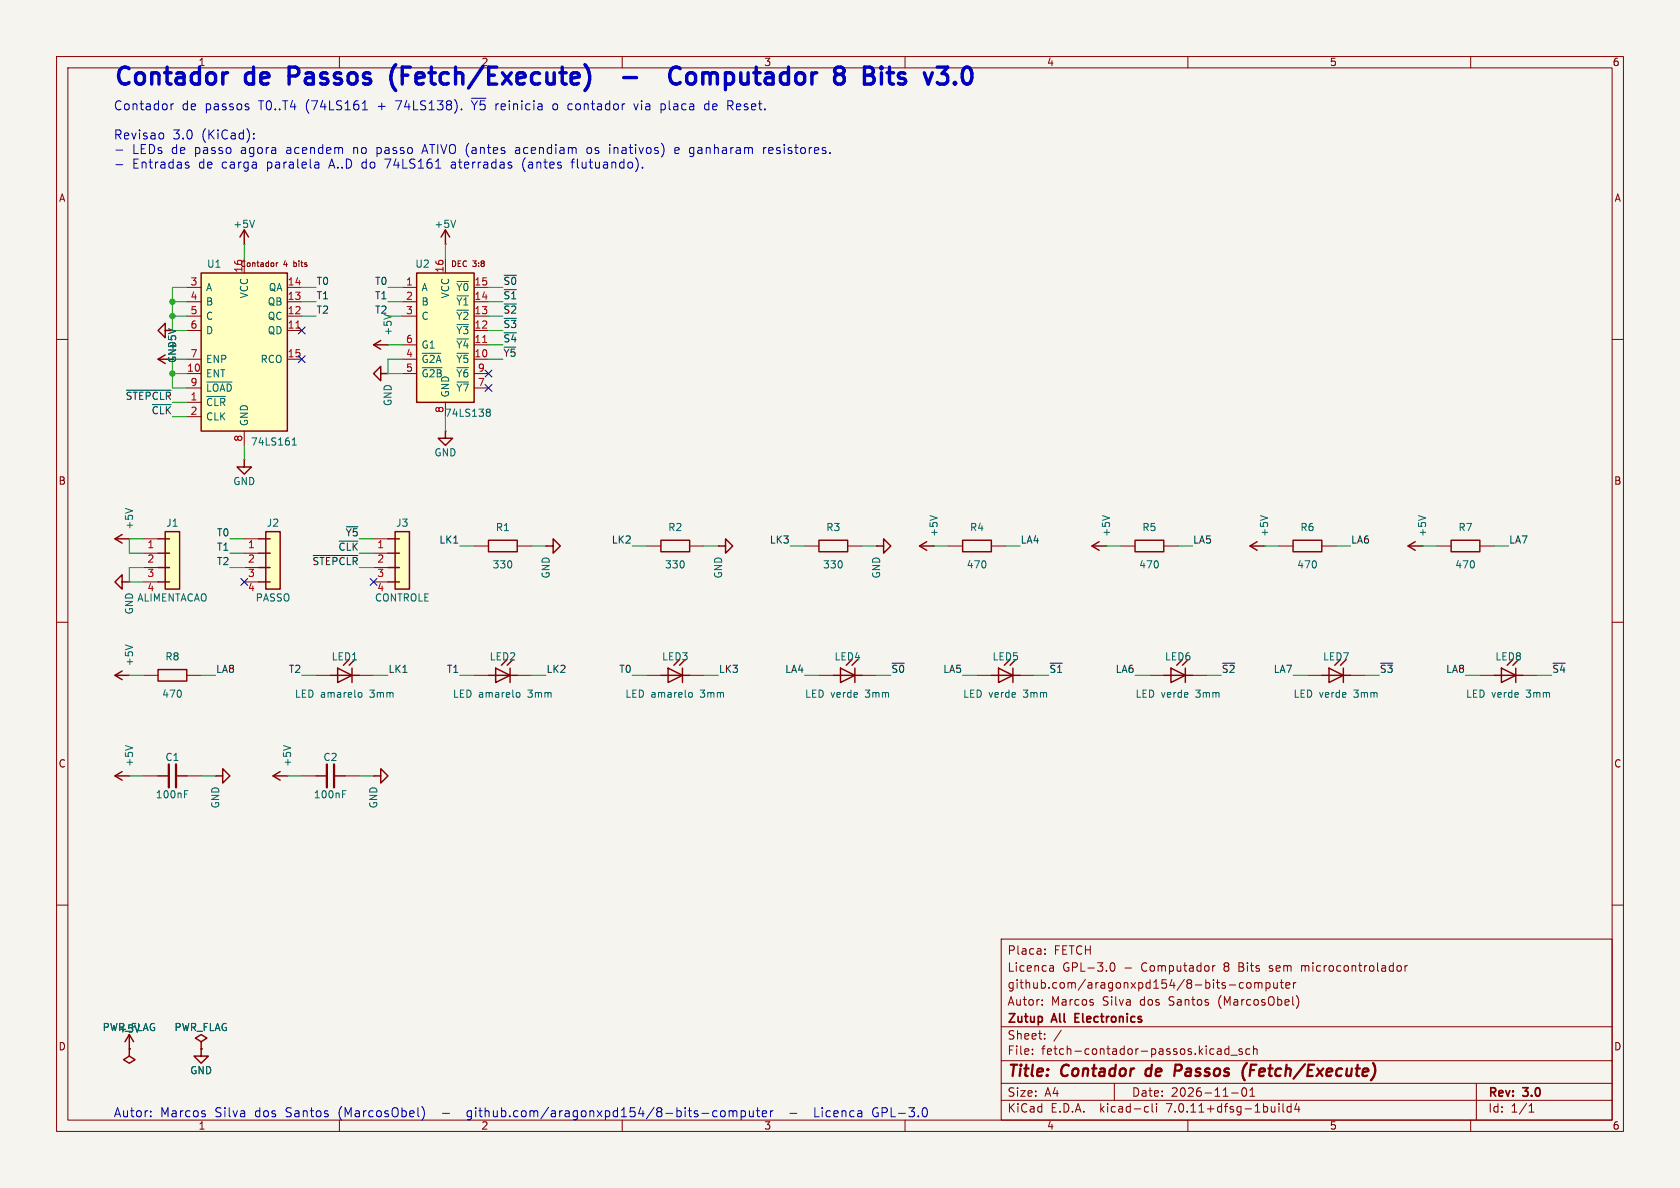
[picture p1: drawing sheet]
<svg xmlns="http://www.w3.org/2000/svg" width="297mm" height="210mm" viewBox="0 0 297 210" stroke-linecap="round" stroke-linejoin="round" font-family="sans-serif">
<path d="M0 0h297v210h-297z" fill="#f5f4ef" stroke="#f5f4ef" stroke-width=".18"/>
<g fill="none" stroke="#840000" stroke-width=".18">
<path d="M10 10h277v190h-277zM12 12h273v186h-273zM60 10v2M110 10v2M160 10v2M210 10v2M260 10v2M10 60h2M33 50.8h2.6M33 58.4h2.6M33 55.9h2.6M33 53.3h2.6"/>
<path d="M43.2 43.2h.1M43.2 45.7v2.6M48.8 46.4v.7M49.1 46.4l-.3 .2M50.8 50.8h2.5M50.8 58.4h2.5M50.8 55.9h2.5M50.8 53.3h2.5M71.1 50.8h2.6M71.1 55.9h2.6M71.1 53.3h2.6M78.7 43.2h.1"/>
<path d="M78.7 45.7v2.6M83.8 50.8h2.6M83.8 58.4h2.6M83.8 55.9h2.6M83.8 53.3h2.6M285 60h2M33 63.5h2.6M33 66h2.6M33 68.6h2.6M33 71.1h2.6M33 73.7h2.6M43.2 76.2v2.5"/>
<path d="M50.8 63.5h2.5M68.6 66h.1M68.6 61h.1M71.1 63.5h2.6M71.1 61h2.6M71.1 66h2.6M78.7 76.2h.1M78.7 71.1v2.6M83.8 63.5h2.6M83.8 61h2.6M83.8 66h2.6M83.8 68.6h2.6"/>
<path d="M22.9 95.3h.1M25.4 95.3h2.5M25.4 97.8h2.5M43.2 81.3h.1M43.2 95.3h2.5M43.2 97.8h2.5M66 95.3h2.6M66 97.8h2.6M83.8 96.5h2.6M91.4 96.5h2.6M96.5 96.5h.1M114.3 96.5h2.5"/>
<path d="M121.9 96.5h2.6M127 96.5h.1M142.2 96.5h2.6M149.9 96.5h2.5M154.9 96.5h.1M165.1 96.5h.1M167.6 96.5h2.6M175.3 96.5h2.5M195.6 96.5h.1M198.1 96.5h2.6M205.7 96.5h2.6M223.5 96.5h.1"/>
<path d="M226.1 96.5h2.5M233.7 96.5h2.5M251.5 96.5h.1M254 96.5h2.5M261.6 96.5h2.6M10 110h2M22.9 119.4h.1M22.9 102.9h.1M25.4 119.4h2.5M25.4 100.3h2.5M25.4 102.9h2.5M33 119.4h2.6"/>
<path d="M43.2 100.3h2.5M43.2 102.9h2.5M55.9 119.4h2.5M63.5 119.4h2.5M66 100.3h2.6M66 102.9h2.6M83.8 119.4h2.6M91.4 119.4h2.6M114.3 119.4h2.5M121.9 119.4h2.6M144.8 119.4h2.5M152.4 119.4h2.5"/>
<path d="M172.7 119.4h2.6M180.3 119.4h2.6M203.2 119.4h2.5M210.8 119.4h2.6M231.1 119.4h2.6M238.8 119.4h2.5M261.6 119.4h2.6M269.2 119.4h2.6M285 110h2M22.9 137.2h.1M25.4 137.2h2.5M33 137.2h2.6"/>
<path d="M38.1 137.2h.1M50.8 137.2h.1M53.3 137.2h2.6M61 137.2h2.5M66 137.2h.1M10 160h2M285 160h2M177 166h108v32h-108zM184.2 177.6v.1M184.2 176.8v.1M184.7 168.6v.1M184.7 167.8v.1"/>
<path d="M185.7 170.7h.3l.2 .2v.8M186.2 171.6l-.5 .1M186.2 171.1h-.5M193.2 177.3v.3M196.4 170.3l.2-.1a.81 .81 0 0 1 .6 .6 .81 .81 0 0 1-.3 .8l-.2 .1a.81 .81 0 0 1-.3-1.4zM214.4 170.7v1M214.8 170.7l-.3 .1-.1 .2M217.3 174.1h1.2M219.8 173.8l-.4-.1-.3 .3v.4l.1 .2h.6M220.5 173.8l.2-.1 .4 .1 .1 .6-.2 .2-.3 .1-.2-.1zM221.8 173.8l.4-.1 .3 .2M221.8 173.7v1"/>
<path d="M222.5 173.9l.2-.2 .3 .1 .1 .9M222.5 173.9v.8M223.8 173.8l.4-.1 .3 .3v.4l-.1 .2h-.6M223.8 173.7v1.5M225.2 173.7v.9l.4 .1 .2-.1M225.8 173.7v1M226.3 173.7h.6M226.5 173.2v1.3l.4 .2M227.3 174.2l.7-.1v-.3l-.5-.1-.2 .2 .1 .7h.6M228.7 173.7v1M229.1 173.7l-.3 .1-.1 .2M229.2 176a1.72 1.72 0 0 1 0 2.3"/>
<path d="M230.1 170.7v1M230.2 170.8h-.1M247 171l.2-.3 .4 .1 .1 .2v.4l-.1 .2-.4 .1-.2-.3M248.4 170.7v1M248.8 170.7l-.3 .1-.1 .2M22.9 185.4h.1M35.6 185.4h.1M60 198v2M110 198v2M160 198v2M177 194.5h108M177 191.5h108"/>
<path d="M177 187.5h108M177 181.5h108M182.5 186.3v.1M182.5 185.5v.1M184.7 183.6v.1M184.7 182.8v.1M187.6 182.1l-1.3 2M197 191.5v3M202.6 195.6l.4 .1M203 196.5l-.4 .1M203.7 195.1v1.3l.2 .2M204.5 195.1v.1"/>
<path d="M204.5 195.6v1M210 198v2M215.2 186.2l.2 .2 .5-.1M215.2 185.5h.6l.1 .9M215.9 185.8h-.5l-.2 .2M217.2 185.5l-.4-.1-.3 .3v.4l.2 .2h.5M217.2 184.9v1.5M217.6 186.5h1.1M217.7 193.2h1.2M219.6 185.5l-.4-.1-.2 .2 .1 .2 .5 .2v.3h-.6M219.7 192.4l.2-.1a.81 .81 0 0 1 .6 .6 .81 .81 0 0 1-.3 .8l-.2 .1a.81 .81 0 0 1-.3-1.4zM221 185.5l-.5-.1-.3 .3v.4l.2 .2h.6"/>
<path d="M221 193.8h.8M221 192.7l.4-.4v1.5M221.6 185.5l.2-.1 .4 .1v.9M221.6 184.9v1.5M226.1 195.1v.1M226.1 195.6v1M226.8 195.1v1.3l.2 .2M228.2 195.7l-.4-.1-.3 .3v.4l.2 .2h.5M228.2 195.1v1.5M229.2 195l-.3 1.1h.9M229.6 195.6v1M260 198v2"/>
<path d="M261 191.5v6.5M270.3 196.6h.9M270.3 195.5l.4-.4v1.5"/>
</g>
<path d="M29.8 135.1v4.1M31.1 135.1v4.1M57.8 135.1v4.1M59.1 135.1v4.1M202.7 189.1l-.2 .7 .3 .4M208.6 188.2h-.8l-.2 2M208.7 189.2l-1 .1M220.4 187.9l-.4 .6M221.1 189.2h.6M222.1 188.2h-.9l-.3 2" fill="none" stroke="#840000" stroke-width=".4"/>
<path d="M190.1 179.9h.5M190.8 179.2h-.7v1.5h.7" fill="none" stroke="#840000" stroke-width=".3"/>
<g fill="none" stroke="#840000" stroke-width=".25">
<path d="M29.2 58.4v-1.2l-1.3 1.2 1.3 1.3v-1.3h1.3M35.6 48.3h15.2v27.9h-15.2zM42.4 41.9l.8-1.3 .7 1.3M43.2 40.6v2.6M73.7 48.3h10.1v22.8h-10.1zM78 41.9l.7-1.3 .8 1.3M78.7 40.6v2.6M27.9 63.5h2.6M29.2 62.7l-1.3 .8 1.3 .8M66 61h2.6M67.3 66v-1.2l-1.3 1.2 1.3 1.3v-1.3h1.3M67.3 60.2l-1.3 .8 1.3 .7"/>
<path d="M78.7 76.2v1.3h1.3l-1.3 1.2-1.2-1.2h1.2M20.3 95.3h2.6M21.6 94.5l-1.3 .8 1.3 .7M27.9 97.8h2.1M27.9 95.3h2.1M29.2 94h2.5v10.1h-2.5zM43.2 81.3v1.3h1.2l-1.2 1.2-1.3-1.2h1.3M45.7 97.8h2.1M45.7 95.3h2.1M47 94h2.5v10.1h-2.5zM68.6 97.8h2M68.6 95.3h2"/>
<path d="M69.8 94h2.6v10.1h-2.6zM86.4 95.5h5v2h-5zM96.5 96.5h1.3v-1.2l1.3 1.2-1.3 1.3v-1.3M116.8 95.5h5.1v2h-5.1zM127 96.5h1.3v-1.2l1.2 1.2-1.2 1.3v-1.3M144.8 95.5h5.1v2h-5.1zM154.9 96.5h1.3v-1.2l1.3 1.2-1.3 1.3v-1.3M162.6 96.5h2.5M163.8 95.8l-1.2 .7 1.2 .8M170.2 95.5h5.1v2h-5.1zM193 96.5h2.6M194.3 95.8l-1.3 .7 1.3 .8"/>
<path d="M200.7 95.5h5v2h-5zM221 96.5h2.5M222.2 95.8l-1.2 .7 1.2 .8M228.6 95.5h5.1v2h-5.1zM248.9 96.5h2.6M250.2 95.8l-1.3 .7 1.3 .8M256.5 95.5h5.1v2h-5.1zM20.3 119.4h2.6M21.6 118.6l-1.3 .8 1.3 .7M21.6 102.9v-1.3l-1.3 1.3 1.3 1.2v-1.2h1.3M27.9 118.4h5.1v2h-5.1zM27.9 102.9h2.1"/>
<path d="M27.9 100.3h2.1M45.7 102.9h2.1M45.7 100.3h2.1M58.4 119.4h5.1M59.7 118.1l2.5 1.3-2.5 1.3zM61.7 116.6l-1 1M62.2 118.1v2.6M62.7 116.6l-1 1M68.6 102.9h2M68.6 100.3h2M86.4 119.4h5M87.6 118.1l2.6 1.3-2.6 1.3z"/>
<path d="M89.7 116.6l-1.1 1M90.2 118.1v2.6M90.7 116.6l-1 1M116.8 119.4h5.1M118.1 118.1l2.5 1.3-2.5 1.3zM120.1 116.6l-1 1M120.6 118.1v2.6M121.2 116.6l-1.1 1M147.3 119.4h5.1M148.6 118.1l2.5 1.3-2.5 1.3zM150.6 116.6l-1 1M151.1 118.1v2.6"/>
<path d="M151.6 116.6l-1 1M175.3 119.4h5M176.5 118.1l2.6 1.3-2.6 1.3zM178.6 116.6l-1.1 1M179.1 118.1v2.6M179.6 116.6l-1 1M205.7 119.4h5.1M207 118.1l2.5 1.3-2.5 1.3zM209 116.6l-1 1M209.5 118.1v2.6M210.1 116.6l-1.1 1M233.7 119.4h5.1"/>
<path d="M234.9 118.1l2.6 1.3-2.6 1.3zM237 116.6l-1 1M237.5 118.1v2.6M238 116.6l-1 1M264.2 119.4h5M265.4 118.1l2.6 1.3-2.6 1.3zM267.5 116.6l-1.1 1M268 118.1v2.6M268.5 116.6l-1 1M20.3 137.2h2.6M21.6 136.4l-1.3 .8 1.3 .7M27.9 137.2h1.9"/>
<path d="M31.1 137.2h1.9M38.1 137.2h1.3v-1.3l1.2 1.3-1.2 1.2v-1.2M48.3 137.2h2.5M49.5 136.4l-1.2 .8 1.2 .7M55.9 137.2h1.9M59.1 137.2h1.9M66 137.2h1.3v-1.3l1.3 1.3-1.3 1.2v-1.2M22.1 184.2l.8-1.3 .7 1.3M22.9 182.9v3.8l1 .6-1 .7-1.1-.7 1.1-.6M35.6 184.2l1-.7-1-.6-1.1 .6 1.1 .7v2.5h1.2l-1.2 1.3-1.3-1.3h1.3"/>
</g>
<g fill="none" stroke="#006464" stroke-width=".18">
<path d="M45 38.9l-.4 1.3M80.6 38.9l-.5 1.3M29.8 58.1l1.3 .5M67.9 55.6l1.3 .4M80.8 49.8h2M36.5 70.1h3.4M36.5 67.5h4.5M51.7 78.7h.7M51.7 77.8l.3-.4v1.3M74.6 62.5h3.4M74.6 65h3.5M86.1 72.8l.1 .1"/>
<path d="M86.1 72.4l.3-.1 .2 .2 .1 .1-.3 .3M86.2 72.9h.2M86.2 72.9h-.1M86.4 72.9l.3 .2-.1 .4-.2 .1-.3-.1M22.2 89.9l1.2 .4M164.4 91.1l1.3 .5M194.9 91.1l1.3 .5M222.8 91.1l1.3 .5M250.8 91.1l1.2 .5M22.2 114l1.2 .4M22.2 131.8l1.2 .4M32.6 139.8h.6"/>
<path d="M50.1 131.8l1.3 .4M60.6 139.8h.6M63.6 122.4l.3 .1 .1 .2-.1 .4-.3 .2M91.5 122.4l.3 .1 .1 .2v.4l-.4 .2M122 122.4l.3 .1 .1 .2-.1 .4-.3 .2M32.6 140.4h.5M60.6 140.4h.4"/>
</g>
<g fill="#ffffc2" stroke="#ffffc2" stroke-width=".18">
<path d="M69.8 94h2.6v10.1h-2.6z"/>
<path d="M73.7 48.3h10.1v22.8h-10.1z"/>
<path d="M47 94h2.5v10.1h-2.5z"/>
<path d="M29.2 94h2.5v10.1h-2.5z"/>
<path d="M35.6 48.3h15.2v27.9h-15.2z"/>
</g>
<path d="M52.3 58h.7M85.3 60.5h.8" fill="none" stroke="#a90000" stroke-width=".18"/>
<path d="M22.3 69h8M26.9 71.5h3.4M55.4 98.2h7.9M60 95.7h3.3" fill="none" stroke="#0f0f0f" stroke-width=".18"/>
<g fill="none" stroke="#0000c2" stroke-width=".18">
<path d="M30.2 18.4v1M30.7 18.4h-.3l-.2 .3M64.1 19.4h.9M64.4 18l-.2 .2M64.5 17.8v1.6M81.6 19.3v.1M97.7 18.7v.4l.2 .2M100.5 19.3l.2 .1M112.1 18.4l.3 1 .4-1M116.9 18.4h.6M116.9 19.3h.6M116.9 18.4v1.6"/>
<path d="M124.6 18.7v.4l.1 .2h.6M129.1 18.7l.5 .7M20.5 26.5h1.2M20.5 29.1h1.2M28.6 23.5l.3 .3v.5l-.3 .3M32.8 29.1l.4 .1 .2 .2v.2l-.5 .1M32.8 28.7h.6M44.9 24.4v.2M44.9 23.6v.1M55.8 28.7h.5l.1 1M56.4 29l-.6 .1M56.4 29.6l-.6 .1"/>
<path d="M75.1 25.5l-.5 1.6M77 29.7h.9M91.6 26.1l-.4 .1M91.7 26.5h-.4a.31 .31 0 0 0-.2 .3 .31 .31 0 0 0 .2 .3h.4M92.6 28.4l-.2 .6 .2 .9M100.9 28.7h.6M101.2 28.2v1.5M104.3 26.1l-.4 .1-.1 .2v.6l.5 .1M107.8 25.5l-.1 .1M107.8 25.5l.1 .1M107.8 25.5v.2M113.6 29.6v.1"/>
<path d="M120.1 26.3l-.3-.2h-.3l-.2 .2 .1 .8h.6M120.1 26.5l-.8 .1M135 26.1v1M135.5 26.1l-.4 .1-.1 .2M136 26.2v.9M136.7 26.5l-.8 .1M26.7 197.3v.1M26.7 196.4v.2M36.3 197v.3M74.6 195.6a1.83 1.83 0 0 1 0 2.4M82.7 197.9l.1 .1M82.7 196.4l-.1 .3v.4l.1 .2"/>
<path d="M126 197.1l.3 .3 .5-.1M126.8 196.4h-.5l-.3 .3M127.5 196.4h.4l.3 .3v.4l-.3 .3-.4-.1-.1-.2v-.4zM128.9 196.5l.5-.1 .2 .2M128.9 196.4v1M129.6 196.6l.2-.2h.4l.1 1M129.6 196.6v.8M131 196.4h.5l.3 .3v.4l-.2 .2h-.6M131 196.4v1.6M132.5 196.4l.1 .9 .3 .1 .3-.1M133.2 196.4v1M133.7 196.4h.6"/>
<path d="M133.9 195.8v1.4l.1 .1 .3 .1M134.8 196.9l.7-.2v-.3h-.5l-.2 .2v.7h.7M136.2 196.4v1M136.7 196.4h-.3l-.2 .3M139.6 196.8h1.3M144.1 195.8v1.6h.7M155 196.7h.3M155.2 195.9a.79 .79 0 0 0-1 .6 .79 .79 0 0 0 .6 .9l.4-.1"/>
</g>
<g fill="none" stroke="#0000c2" stroke-width=".6">
<path d="M22.8 12.1a1.03 1.03 0 0 0-1.5 .2M29.5 11.9v2.5M35.3 11.9v3M40.3 12.9l-.6 .1M44.8 11.9v3M51.1 13.4h1.2M52.7 12.1l-.4-.2h-1.2v3M70 11.4a3.4 3.4 0 0 0 0 4.6M72.5 11.9h-1.4v3M76.3 11.9v2.5M80.5 11.9v3M85.4 11.7l-2.6 3.9"/>
<path d="M87.8 11.9h-1.4v3M99.4 11.9v2.5M103.4 11.4a3.5 3.5 0 0 1 .6 3.7M110.3 13.7h2.2M120.3 12.1a1.12 1.12 0 0 0-1.3-.1 1.12 1.12 0 0 0-.6 1.1 1.27 1.27 0 0 0 .3 1.4 1.27 1.27 0 0 0 1.4 .2l.2-.1M121.5 13.1a.81 .81 0 0 1 .8-.3 .81 .81 0 0 1 .7 .6v.9a.81 .81 0 0 1-.8 .6 .81 .81 0 0 1-.8-.6v-.9zM124.3 12.9v2M124.7 12.9l-.4 .2M133.7 11.9v2.5M139.4 11.9v3M147.7 12.1l.4-.2h.6l.4 .2M152.8 11.9h1a.73 .73 0 0 1 .6 .7 .73 .73 0 0 1-.6 .7 .8 .8 0 0 1 .8 .7 .8 .8 0 0 1-.6 .9h-1.2z"/>
<path d="M152.8 13.3h1M155.8 11.9l-.1 .1 .1 .1M155.8 11.9l.2 .1-.2 .1M155.8 11.9v.2M157.3 11.9v2.5M159.7 13.9l.3 .1 .1 .3-.1 .4-.3 .2M159.7 12.9l.3 .1M165.7 11.9h1.8l-1 1.1M170.4 12.1a.69 .69 0 0 1 1.1 0M171.7 12.4l.1 .6-.1 1.3"/>
</g>
<g fill="none" stroke="#009600" stroke-width=".18">
<path d="M30.5 53.3h2.5M30.5 55.9h2.5M33 50.8h-2.5v7.6h2.5M43.2 43.2v2.5M53.3 50.8h2.6M53.3 53.3h2.6M53.3 55.9h2.6M68.6 50.8h2.5M68.6 53.3h2.5M68.6 55.9h2.5M78.7 43.2v2.5M86.4 50.8h2.5"/>
<path d="M86.4 53.3h2.5M86.4 55.9h2.5M86.4 58.4h2.5M30.5 66h2.5M33 63.5h-2.5v5.1h2.5M43.2 78.7v2.6M68.6 61h2.5M71.1 63.5h-2.5v2.5h2.5M78.7 73.7v2.5M86.4 63.5h2.5M86.4 61h2.5M25.4 95.3h-2.5v2.5h2.5"/>
<path d="M40.6 95.3h2.6M40.6 97.8h2.6M63.5 95.3h2.5M81.3 96.5h2.5M94 96.5h2.5M111.8 96.5h2.5M124.5 96.5h2.5M139.7 96.5h2.5M152.4 96.5h2.5M165.1 96.5h2.5M177.8 96.5h2.5M195.6 96.5h2.5"/>
<path d="M208.3 96.5h2.5M223.5 96.5h2.6M236.2 96.5h2.6M251.5 96.5h2.5M264.2 96.5h2.5M22.9 119.4h2.5M25.4 100.3h-2.5v2.6h2.5M35.6 119.4h2.5M40.6 100.3h2.6M53.3 119.4h2.6M66 119.4h2.6M81.3 119.4h2.5"/>
<path d="M94 119.4h2.5M111.8 119.4h2.5M124.5 119.4h2.5M142.2 119.4h2.6M154.9 119.4h2.6M170.2 119.4h2.5M182.9 119.4h2.5M200.7 119.4h2.5M213.4 119.4h2.5M228.6 119.4h2.5M241.3 119.4h2.5M259.1 119.4h2.5"/>
<path d="M271.8 119.4h2.5M22.9 137.2h2.5M35.6 137.2h2.5M50.8 137.2h2.5M63.5 137.2h2.5"/>
</g>
<path d="M52.7 57.8l1.2 1.2M53.9 57.8l-1.2 1.2M52.7 62.9l1.2 1.2M53.9 62.9l-1.2 1.2M85.8 68l1.2 1.2M85.8 65.4l1.2 1.2M87 68l-1.2 1.2M87 65.4l-1.2 1.2M42.6 102.3l1.2 1.2M43.8 102.3l-1.2 1.2M65.4 102.3l1.2 1.2M66.6 102.3l-1.2 1.2" fill="none" stroke="#000084" stroke-width=".18"/>
<g fill="#009600" stroke="#009600" stroke-width=".18">
<circle cx="30.5" cy="53.3" r=".46"/>
<circle cx="30.5" cy="55.9" r=".46"/>
<circle cx="30.5" cy="66" r=".46"/>
</g>
<g font-size="4.2" fill="#0000c2">
<text x="20" y="16.5">Contador</text>
<text x="43.6" y="16.5">de</text>
<text x="52.4" y="16.5">Passos</text>
<text x="71.6" y="16.5">(Fetch/Execute)</text>
<text x="125.8" y="16.5">Computador</text>
<text x="156.2" y="16.5">8</text>
<text x="162.5" y="16.5">Bits</text>
</g>
<g font-size="2.8" fill="#840000">
<text x="178" y="190.9">Title:</text>
<text x="187.7" y="190.9">Contador</text>
<text x="203.4" y="190.9">de</text>
<text x="209.3" y="190.9">Passos</text>
<text x="222.1" y="190.9">(Fetch/Execute)</text>
</g>
<g font-size="2.2" fill="#0000c2">
<text x="20" y="19.8">Contador</text>
<text x="32.1" y="19.8">de</text>
<text x="36.3" y="19.8">passos</text>
<text x="45.9" y="19.8">T0..T4</text>
<text x="54.2" y="19.8">(74LS161</text>
<text x="67.1" y="19.8">+</text>
<text x="70.4" y="19.8">74LS138).</text>
<text x="84" y="19.8">~{Y5}</text>
<text x="88.3" y="19.8">reinicia</text>
<text x="98.6" y="19.8">o</text>
<text x="101.4" y="19.8">contador</text>
<text x="113.2" y="19.8">via</text>
<text x="118" y="19.8">placa</text>
<text x="125.9" y="19.8">de</text>
<text x="130.1" y="19.8">Reset.</text>
<text x="20" y="25">Revisao</text>
<text x="23.3" y="27.5">LEDs de</text>
<text x="30.5" y="25">3.0</text>
<text x="34.5" y="27.5">passo</text>
<text x="35.7" y="25">(KiCad):</text>
<text x="42.8" y="27.5">agora</text>
<text x="50.9" y="27.5">acendem</text>
<text x="62.9" y="27.5">no</text>
<text x="67.1" y="27.5">passo</text>
<text x="75.4" y="27.5">ATIVO (antes</text>
<text x="92.1" y="27.5">acendiam</text>
<text x="104.9" y="27.5">os</text>
<text x="109" y="27.5">inativos)</text>
<text x="120.7" y="27.5">e ganharam</text>
<text x="136.6" y="27.5">resistores.</text>
<text x="23.3" y="30.1">Entradas</text>
<text x="35.1" y="30.1">de</text>
<text x="39.3" y="30.1">carga</text>
<text x="47.4" y="30.1">paralela</text>
<text x="58.6" y="30.1">A..D do</text>
<text x="68.7" y="30.1">74LS161</text>
<text x="80.4" y="30.1">aterradas</text>
<text x="93.2" y="30.1">(antes</text>
<text x="102.1" y="30.1">flutuando).</text>
<text x="20" y="197.8">Autor:</text>
<text x="28.3" y="197.8">Marcos</text>
<text x="38" y="197.8">Silva</text>
<text x="45.2" y="197.8">dos</text>
<text x="50.7" y="197.8">Santos</text>
<text x="60.2" y="197.8">(MarcosObel)</text>
<text x="78.7" y="197.8">-</text>
<text x="83.4" y="197.8">github.com/aragonxpd154/8-bits-computer</text>
<text x="145.4" y="197.8">Licenca</text>
<text x="155.8" y="197.8">GPL-3.0</text>
</g>
<g font-size="2.1" fill="#840000">
<text x="178" y="172">Licenca</text>
<text x="178" y="169">Placa:</text>
<text x="186.3" y="169">FETCH</text>
<text x="187.8" y="172">GPL-3.0</text>
<text x="198.7" y="172">-</text>
<text x="201.9" y="172">Computador</text>
<text x="216.6" y="172">8</text>
<text x="219.4" y="172">Bits</text>
<text x="224.9" y="172">sem</text>
<text x="230.7" y="172">microcontrolador</text>
<text x="178" y="178">Autor:</text>
<text x="178" y="175">github.com/aragonxpd154/8-bits-computer</text>
<text x="185.8" y="178">Marcos</text>
<text x="195" y="178">Silva</text>
<text x="201.7" y="178">dos</text>
<text x="206.9" y="178">Santos</text>
<text x="215.8" y="178">(MarcosObel)</text>
<text x="178" y="184">Sheet:</text>
<text x="178" y="181.2">Zutup</text>
<text x="186.1" y="181.2">All</text>
<text x="190.7" y="181.2">Electronics</text>
<text x="178" y="186.7">File:</text>
<text x="184.1" y="186.7">fetch-contador-passos.kicad_sch</text>
<text x="178" y="196.9">KiCad</text>
<text x="178" y="194.1">Size:</text>
<text x="184.7" y="194.1">A4</text>
<text x="185.7" y="196.9">E.D.A.</text>
<text x="194.6" y="196.9">kicad-cli</text>
<text x="200" y="194.1">Date:</text>
<text x="206.5" y="196.9">7.0.11+dfsg-1build4</text>
<text x="207" y="194.1">2026-11-01</text>
<text x="263" y="194.3">Rev:</text>
<text x="263" y="196.9">Id:</text>
<text x="267.1" y="196.9">1/1</text>
<text x="269.4" y="194.3">3.0</text>
</g>
<g font-size="1.8" fill="#840000">
<text x="35" y="11.9">1</text>
<text x="85" y="11.9">2</text>
<text x="135" y="11.9">3</text>
<text x="185" y="11.9">4</text>
<text x="235" y="11.9">5</text>
<text x="285" y="11.9">6</text>
<text x="10.3" y="35.9">A</text>
<text x="285.3" y="35.9">A</text>
<text x="31.3" y="64.3" transform="rotate(-90 31.3 64.3)">GND</text>
<text x="10.3" y="85.9">B</text>
<text x="285.3" y="85.9">B</text>
<text x="10.3" y="135.9">C</text>
<text x="285.3" y="135.9">C</text>
<text x="10.3" y="185.9">D</text>
<text x="285.3" y="185.9">D</text>
<text x="35" y="199.9">1</text>
<text x="85" y="199.9">2</text>
<text x="135" y="199.9">3</text>
<text x="185" y="199.9">4</text>
<text x="235" y="199.9">5</text>
<text x="285" y="199.9">6</text>
</g>
<g font-size="1.8" fill="#006464">
<text x="41.1" y="40.5">+5V</text>
<text x="76.7" y="40.5">+5V</text>
<text x="36.5" y="47.5">U1</text>
<text x="73.3" y="47.5">U2</text>
<text x="36.3" y="51.7">A</text>
<text x="44" y="52.9" transform="rotate(-90 44 52.9)">VCC</text>
<text x="47.4" y="51.7">QA</text>
<text x="74.4" y="51.7">A</text>
<text x="79.6" y="52.9" transform="rotate(-90 79.6 52.9)">VCC</text>
<text x="80.6" y="51.7">~{Y0}</text>
<text x="36.3" y="54.2">B</text>
<text x="36.3" y="56.7">C</text>
<text x="36.3" y="59.3">D</text>
<text x="47.2" y="59.3">QD</text>
<text x="47.2" y="56.7">QC</text>
<text x="47.2" y="54.2">QB</text>
<text x="69.4" y="59.4" transform="rotate(-90 69.4 59.4)">+5V</text>
<text x="74.4" y="54.2">B</text>
<text x="74.4" y="56.7">C</text>
<text x="80.6" y="59.3">~{Y3}</text>
<text x="80.6" y="56.7">~{Y2}</text>
<text x="80.6" y="54.2">~{Y1}</text>
<text x="31.3" y="62" transform="rotate(-90 31.3 62)">+5V</text>
<text x="36.3" y="64.4">ENP</text>
<text x="46" y="64.4">RCO</text>
<text x="74.4" y="64.4">~{G2A} ~{Y5}</text>
<text x="74.4" y="61.8">G1</text>
<text x="80.6" y="61.8">~{Y4}</text>
<text x="36.3" y="72">~{CLR}</text>
<text x="36.3" y="66.9">ENT</text>
<text x="36.3" y="69.4">~{LOAD}</text>
<text x="69.4" y="71.9" transform="rotate(-90 69.4 71.9)">GND</text>
<text x="74.4" y="66.9">~{G2B} ~{Y6}</text>
<text x="79.6" y="70.4" transform="rotate(-90 79.6 70.4)">GND</text>
<text x="80.6" y="69.4">~{Y7}</text>
<text x="36.3" y="74.5">CLK</text>
<text x="44" y="75.4" transform="rotate(-90 44 75.4)">GND</text>
<text x="78.5" y="73.9">74LS138</text>
<text x="44.2" y="79">74LS161</text>
<text x="76.7" y="80.9">GND</text>
<text x="41.1" y="86">GND</text>
<text x="23.7" y="93.7" transform="rotate(-90 23.7 93.7)">+5V</text>
<text x="29.3" y="93.3">J1</text>
<text x="47.1" y="93.3">J2</text>
<text x="69.9" y="93.3">J3</text>
<text x="87.6" y="94.1">R1</text>
<text x="118" y="94.1">R2</text>
<text x="146" y="94.1">R3</text>
<text x="166" y="95" transform="rotate(-90 166 95)">+5V</text>
<text x="171.4" y="94.1">R4</text>
<text x="196.4" y="95" transform="rotate(-90 196.4 95)">+5V</text>
<text x="201.9" y="94.1">R5</text>
<text x="224.4" y="95" transform="rotate(-90 224.4 95)">+5V</text>
<text x="229.8" y="94.1">R6</text>
<text x="252.3" y="95" transform="rotate(-90 252.3 95)">+5V</text>
<text x="257.7" y="94.1">R7</text>
<text x="87" y="100.7">330</text>
<text x="117.5" y="100.7">330</text>
<text x="145.4" y="100.7">330</text>
<text x="170.8" y="100.7">470</text>
<text x="201.3" y="100.7">470</text>
<text x="229.2" y="100.7">470</text>
<text x="257.2" y="100.7">470</text>
<text x="24.2" y="106.5">ALIMENTACAO</text>
<text x="45.1" y="106.5">PASSO</text>
<text x="66.2" y="106.5">CONTROLE</text>
<text x="66.6" y="104.9">4</text>
<text x="97.4" y="102.4" transform="rotate(-90 97.4 102.4)">GND</text>
<text x="127.9" y="102.4" transform="rotate(-90 127.9 102.4)">GND</text>
<text x="155.8" y="102.4" transform="rotate(-90 155.8 102.4)">GND</text>
<text x="23.7" y="108.7" transform="rotate(-90 23.7 108.7)">GND</text>
<text x="23.7" y="117.9" transform="rotate(-90 23.7 117.9)">+5V</text>
<text x="29.1" y="116.9">R8</text>
<text x="58.5" y="116.9">LED1</text>
<text x="86.5" y="116.9">LED2</text>
<text x="116.9" y="116.9">LED3</text>
<text x="147.4" y="116.9">LED4</text>
<text x="175.4" y="116.9">LED5</text>
<text x="205.8" y="116.9">LED6</text>
<text x="233.8" y="116.9">LED7</text>
<text x="264.3" y="116.9">LED8</text>
<text x="28.6" y="123.5">470</text>
<text x="52" y="123.5">LED amarelo</text>
<text x="65.5" y="123.5">3mm</text>
<text x="80" y="123.5">LED amarelo</text>
<text x="93.4" y="123.5">3mm</text>
<text x="110.4" y="123.5">LED amarelo</text>
<text x="123.9" y="123.5">3mm</text>
<text x="142.2" y="123.5">LED verde</text>
<text x="153.1" y="123.5">3mm</text>
<text x="170.2" y="123.5">LED verde</text>
<text x="181" y="123.5">3mm</text>
<text x="200.6" y="123.5">LED verde</text>
<text x="211.5" y="123.5">3mm</text>
<text x="228.6" y="123.5">LED verde</text>
<text x="239.5" y="123.5">3mm</text>
<text x="259.1" y="123.5">LED verde</text>
<text x="269.9" y="123.5">3mm</text>
<text x="23.7" y="135.6" transform="rotate(-90 23.7 135.6)">+5V</text>
<text x="29.1" y="134.7">C1</text>
<text x="51.7" y="135.6" transform="rotate(-90 51.7 135.6)">+5V</text>
<text x="57.1" y="134.7">C2</text>
<text x="27.4" y="141.3">100nF</text>
<text x="39" y="143" transform="rotate(-90 39 143)">GND</text>
<text x="55.4" y="141.3">100nF</text>
<text x="66.9" y="143" transform="rotate(-90 66.9 143)">GND</text>
<text x="18" y="182.5">PWR_FLAG</text>
<text x="20.8" y="182.7">+5V</text>
<text x="30.7" y="182.5">PWR_FLAG</text>
<text x="33.5" y="190.1">GND</text>
</g>
<g font-size="1.8" fill="#a90000">
<text x="33.6" y="50.5">3</text>
<text x="33.6" y="53.1">4</text>
<text x="42.9" y="48.3" transform="rotate(-90 42.9 48.3)">16</text>
<text x="50.8" y="53.1">13</text>
<text x="50.8" y="50.5">14</text>
<text x="71.7" y="50.5">1</text>
<text x="71.7" y="53.1">2</text>
<text x="78.5" y="48.3" transform="rotate(-90 78.5 48.3)">16</text>
<text x="83.8" y="53.1">14</text>
<text x="83.8" y="50.5">15</text>
<text x="33.6" y="55.6">5</text>
<text x="33.6" y="58.2">6</text>
<text x="50.8" y="58.2">11</text>
<text x="50.8" y="55.6">12</text>
<text x="71.7" y="55.6">3</text>
<text x="83.8" y="58.2">12</text>
<text x="83.8" y="55.6">13</text>
<text x="33" y="65.8">10</text>
<text x="33.6" y="63.2">7</text>
<text x="50.8" y="63.2">15</text>
<text x="71.7" y="63.2">4</text>
<text x="71.7" y="65.8">5</text>
<text x="71.7" y="60.7">6</text>
<text x="83.8" y="63.2">10</text>
<text x="83.8" y="60.7">11</text>
<text x="84.4" y="65.8">9</text>
<text x="33.6" y="68.3">9</text>
<text x="84.4" y="68.3">7</text>
<text x="78.5" y="73.1" transform="rotate(-90 78.5 73.1)">8</text>
<text x="42.9" y="78.2" transform="rotate(-90 42.9 78.2)">8</text>
<text x="26" y="97.2">1</text>
<text x="26" y="99.8">2</text>
<text x="43.7" y="97.2">1</text>
<text x="43.7" y="99.8">2</text>
<text x="26" y="102.3">3</text>
<text x="26" y="104.9">4</text>
<text x="43.7" y="102.3">3</text>
<text x="43.7" y="104.9">4</text>
<text x="66.6" y="102.3">3</text>
</g>
<g font-size="1.8" fill="#0f0f0f">
<text x="55.9" y="53">T1</text>
<text x="55.9" y="50.5">T0</text>
<text x="66.2" y="53">T1</text>
<text x="66.2" y="50.5">T0</text>
<text x="88.9" y="50.5">~{S0}</text>
<text x="88.9" y="53">~{S1}</text>
<text x="55.9" y="55.5">T2</text>
<text x="66.2" y="55.5">T2</text>
<text x="88.9" y="55.5">~{S2}</text>
<text x="88.9" y="58.1">~{S3}</text>
<text x="88.9" y="63.2">~{Y5}</text>
<text x="88.9" y="60.6">~{S4}</text>
<text x="38.3" y="94.9">T0</text>
<text x="61" y="94.9">~{Y5}</text>
<text x="38.3" y="100">T2</text>
<text x="38.3" y="97.4">T1</text>
<text x="77.6" y="96.2">LK1</text>
<text x="108" y="96.2">LK2</text>
<text x="136" y="96.2">LK3</text>
<text x="180.3" y="96.2">LA4</text>
<text x="210.8" y="96.2">LA5</text>
<text x="238.8" y="96.2">LA6</text>
<text x="266.7" y="96.2">LA7</text>
<text x="38.1" y="119">LA8</text>
<text x="51" y="119">T2</text>
<text x="68.6" y="119">LK1</text>
<text x="78.9" y="119">T1</text>
<text x="96.5" y="119">LK2</text>
<text x="109.4" y="119">T0</text>
<text x="127" y="119">LK3</text>
<text x="138.7" y="119">LA4</text>
<text x="157.5" y="119">~{S0}</text>
<text x="166.7" y="119">LA5</text>
<text x="185.4" y="119">~{S1}</text>
<text x="197.1" y="119">LA6</text>
<text x="215.9" y="119">~{S2}</text>
<text x="225.1" y="119">LA7</text>
<text x="243.8" y="119">~{S3}</text>
<text x="255.5" y="119">LA8</text>
<text x="274.3" y="119">~{S4}</text>
</g>
<g font-size="1.8" fill="#009600">
<text x="22.1" y="70.8">~{STEPCLR} 1</text>
<text x="26.7" y="73.3">~{CLK} 2</text>
<text x="55.1" y="100">~{STEPCLR} 2</text>
<text x="59.7" y="97.4">~{CLK} 1</text>
</g>
<g font-size="1.4" fill="#840000">
<text x="42.4" y="47.3">Contador</text>
<text x="50.1" y="47.3">4</text>
<text x="52" y="47.3">bits</text>
<text x="79.7" y="47.3">DEC 3:8</text>
</g>
</svg>
